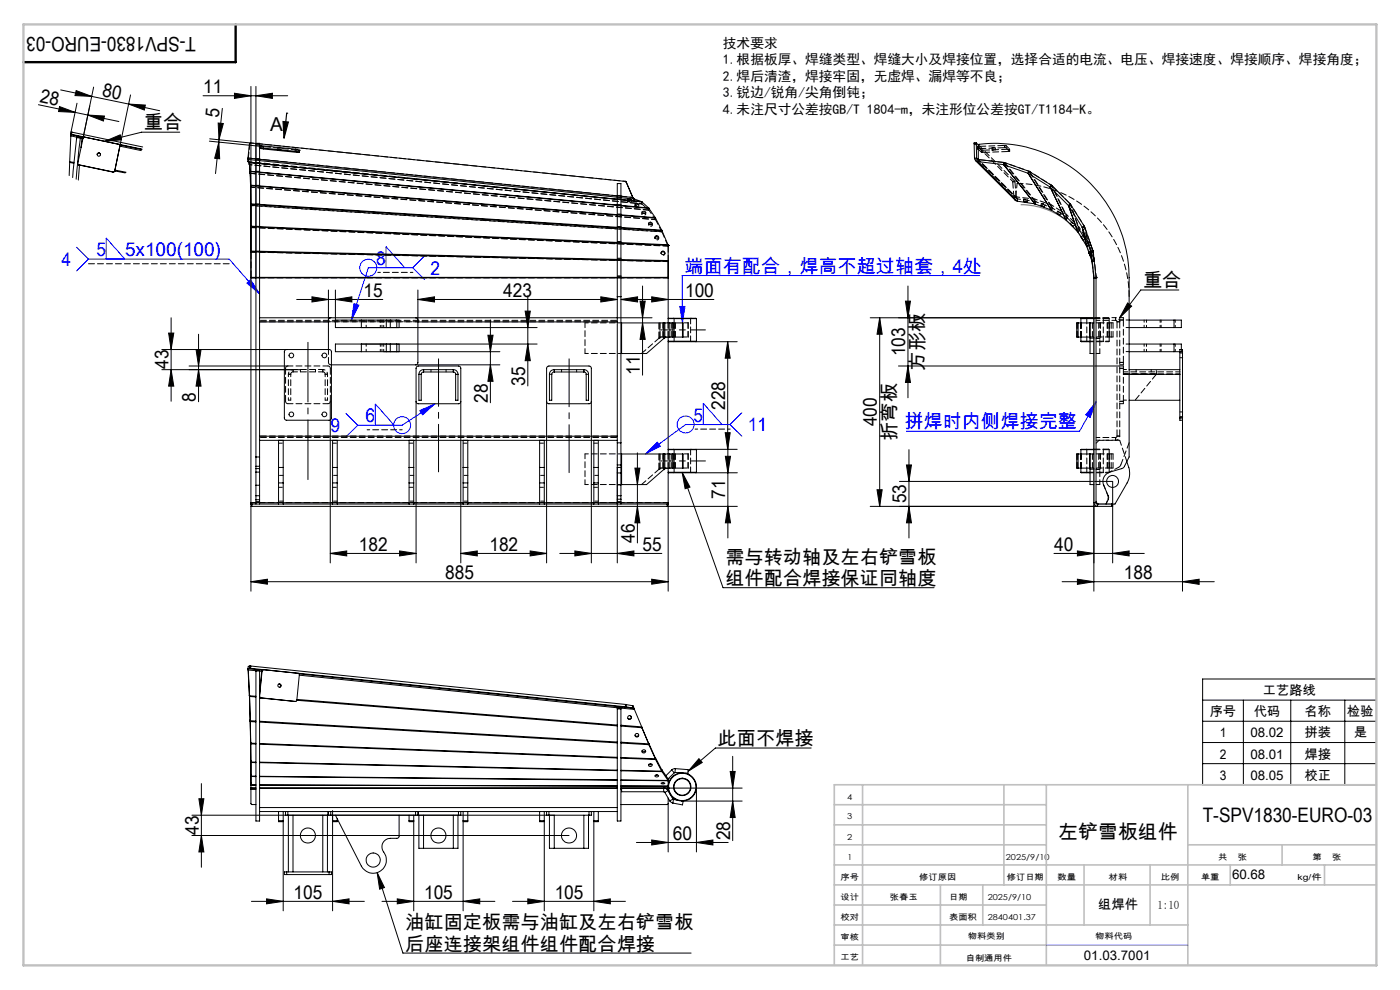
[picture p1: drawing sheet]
<svg xmlns="http://www.w3.org/2000/svg" width="297mm" height="210mm" viewBox="0 0 297 210" stroke-linecap="round" stroke-linejoin="round" font-family="sans-serif">
<g fill="none" stroke="#00f" stroke-width=".21">
<path d="M16.3 52.4l2.5 2.6M18.8 55h29.8l6.5 7.3M18.8 55l-2.5 2.5M22.5 55v-4.5l4 4.5M81.9 56.8v-4.5l4 4.5M87.6 56.8h-9.5l-3.6 11.1M87.6 56.8l2.5 2.5M90.1 54.3l-2.5 2.5M207.8 58.4h-63.1l.1 10.1M52.4 60l.8-.7 1.9 3zM75.1 64.4l1 .3-1.6 3.2zM144.2 65h1.1l-.5 3.5z"/>
<path d="M73.4 87.7l2.5 2.5M75.9 90.2l-2.5 2.5M79.6 90.2v-4.5l4 4.5M89.1 87.1l3.2-1.5-2.7 2.4zM92.3 85.6l-7 4.6h-9.4M139.5 93.8l.6 .8-3.2 1.7zM149.2 90.1v-4.6l4 4.6M154.9 90.1h-9.4l-8.6 6.2M154.9 90.1l2.5 2.4M157.4 87.6l-2.5 2.5M232.5 85.2l-1.2 3.3-1-.5zM232.5 85.2l-3.5 6.3h-36.7"/>
<circle cx="78.1" cy="56.8" r="1.81"/>
<circle cx="85.3" cy="90.2" r="1.8"/>
<circle cx="145.5" cy="90.1" r="1.8"/>
</g>
<path d="M60 25.8l1.2 .1-.9 3.4zM60.8 24h.1M60.8 24l-.5 5.3" fill="none" stroke="#000" stroke-width=".25"/>
<g fill="none" stroke="#000" stroke-width=".21">
<path d="M12.9 19.1l14.4 3M16.2 19.2l3.3 1.3-3.6-.2zM19.9 18.5l-2.3 10.8 1.5-6.8M49.7 19.8l3.5 .5-3.5 .6zM53.2 18.3v40.6M54.3 18.3v40.6M8.1 22.2l7.8 1.6M12.6 22.6l3.3 1.2-3.5-.1zM15.9 23.8l2.7 .6M16.3 21.9l-1.2 6.1M18.6 24.4l3.6 .2-.3 1.1zM18.6 24.4l6.6 1.4"/>
<path d="M22.2 30l3.3-1.4 .3 1.1zM27.3 22.1l3.5 .2-.2 1zM27.3 22.1l6.6 1.4M27.7 20.1l-2.3 10.9M38.1 28h-8l-7.9 2M43.1 20.3h17.9M44.4 29.9l11.5 1.2M44.5 29.4l8.7 .9M46.3 26.1l1.1 .1-.9 3.4zM46.4 30.2l-.7 6.6M46.4 30.2l.2 3.5-1.1-.1zM46.5 29.6l-.1 .6"/>
<path d="M47.2 23l-.7 6.6M54.3 20.3l3.5-.5v1.1zM34.3 78.4h29.4M34.3 74.1h26.5M35.8 70.7h1.1l-.6 3.4zM36.3 67.4v17.7M36.3 78.4l.6 3.5h-1.1zM40.1 77.6h21M41.6 74.1h1.1l-.6 3.5zM42.1 78.4l.6 3.5h-1.1zM42.1 70.9v14.3M62.9 63.5h18.3"/>
<path d="M66.2 63l3.5 .5-3.5 .6zM69.7 61.5v6.4M71.2 63.5l3.4-.5v1.1zM71.2 61.5v6.4M76.7 73h37.2M76.7 69.5h37.2M81.4 74.6h24.6M88.2 77.4h17.8M88.7 63.5l3.5-.5v1.1zM88.7 63.5h42.3M88.7 61.5v6.4M103.5 71.1h1.1l-.6 3.5z"/>
<path d="M104 77.4l.6 3.5h-1.1zM104 67.9v17.5M111.4 66h1.1l-.5 3.5zM112 73l.5 3.5h-1.1zM112 62.8v19.1M127.5 63l3.5 .5-3.5 .6zM131 67.4h7.3M131.7 63.5l3.6-.5v1.1zM131.7 63.5h19.7M135.8 63.9h1.1l-.6 3.5zM136.3 68.5l.6 3.5h-1.1zM136.3 60.7v18.9"/>
<path d="M138.3 63l3.4 .5-3.4 .6zM147.6 72.5h8.8M154.4 72.5l.5 3.5h-1.1zM154.4 72.5v41.6M184.6 67.4h47.9M186.6 67.4l.5 3.5h-1zM186.6 67.4v40M190.6 77.6h46.9M192.1 63.9h1l-.5 3.5zM192.6 60.7v23.7M192.6 77.6l.5 3.5h-1zM239.2 64.3l.9 .6-2.6 2.5z"/>
<path d="M250.1 61.5h-8.1l-4.5 5.9M70.1 85.2v34.2M88.3 85.2v34.2M97.8 85.2v34.2M116 85.2v34.2M125.4 85.2v34.2M131 99.2v20.2M134.7 99.3h1l-.5 3.5zM135.2 96.1v19.1M147.6 95.3h8.8M153.8 91.8h1.1l-.5 3.5zM153.9 96.8h1.1l-.6 3.5z"/>
<path d="M192.3 98.6h1.1l-.6 3.5zM192.8 95.4v18.7M250.9 89.1v36.3M53.2 107.4v18M70.1 117.4l3.5-.5v1zM70.1 117.4h18.2M84.8 116.9l3.5 .5-3.5 .5zM97.8 117.4l3.4-.5v1zM97.8 117.4h18.2M112.5 116.9l3.5 .5-3.5 .5zM118.7 117.4h21.7M122 116.9l3.4 .5-3.4 .5z"/>
<path d="M131 117.4l3.5-.5v1zM135.2 107.4l.5 3.5h-1zM141.5 107.4h14.9M141.7 107.4v18M144.7 100.2l1.7 3.1-1.1 .4zM144.7 100.2l8.7 24.5h44.8M147.6 100.3h8.8M154.4 107.4l.6 3.5h-1.1zM184.6 107.4h48.2M186.1 103.9h1l-.5 3.5zM190.8 102.1h45.2v17.3M192.8 107.4l.6 3.5h-1.1z"/>
<path d="M223.6 117.4h19.1M228.6 116.9l3.5 .5-3.5 .5zM232.1 106.9v18.5M236 117.4l3.5-.5v1zM53.2 123.4l3.5-.5v1zM53.2 123.4h88.5M138.3 122.9l3.4 .5-3.4 .5zM225.3 123.4h32.3M228.6 122.9l3.5 .5-3.5 .6zM250.9 123.4l3.5-.5v1.1zM172.1 158.7h-20.3l-5.8 4.9M255.1 144h36.9v22.5h-36.9z"/>
<path d="M255.1 148.5h36.9M255.1 153h36.9M255.1 157.5h36.9M263.8 148.5v18M273.8 148.5v18M285.3 148.5v18M40.7 172.9h76.9M40.7 177.2h80M42.2 169.4h1.1l-.6 3.5zM42.7 166.2v17.8M42.7 177.2l.6 3.5h-1.1zM60.1 174.1v19.1"/>
<path d="M70.6 171.9v21.3M87.8 174.1v19.1M98.2 174.1v19.1M115.5 174.1v19.1M126 174.1v19.1M135 178.7h19.5M138.3 178.2l3.4 .5-3.4 .5zM141.7 170.5v10.2M141.7 167.2h15.7M144.7 169.9h12.7M147.7 178.7l3.5-.5v1zM147.7 166.9v13.8"/>
<path d="M148.3 160.9l.7 .8-3 1.9zM154.9 163.6h1.1l-.6 3.6zM155.4 169.9l.6 3.5h-1.1zM155.4 160.4v17.9M255.1 162h36.9M53.3 191.2h24M56.6 190.7l3.5 .5-3.5 .5zM70.6 191.2l3.4-.5v1zM80 185.1l5.5 17.1h61.1M80 185.1l1.6 3.2-1.1 .3zM81 191.2h24M84.3 190.7l3.5 .5-3.5 .5z"/>
<path d="M98.2 191.2l3.6-.5v1zM108.7 191.2h24M112 190.7l3.5 .5-3.5 .5zM126 191.2l3.5-.5v1z"/>
</g>
<path d="M216.5 43.4a15.5 15.5 0 0 1 15.6 15.5v48" fill="none" stroke="#808080" stroke-width=".25"/>
<path d="M93 100.1v-24" fill="none" stroke="#000" stroke-width=".21" stroke-dasharray="15.2 1.3 1.3 1.3" stroke-dashoffset="5.2"/>
<path d="M120.7 100.3v-24.2" fill="none" stroke="#000" stroke-width=".21" stroke-dasharray="15.2 1.3 1.3 1.3" stroke-dashoffset="5.1"/>
<path d="M65.3 72.6v29.1" fill="none" stroke="#000" stroke-width=".21" stroke-dasharray="15.2 1.3 1.3 1.3" stroke-dashoffset="2.6"/>
<path d="M139.9 70h9.8M139.9 97.8h9.8" fill="none" stroke="#000" stroke-width=".21" stroke-dasharray="15.2 1.3 1.3 1.3" stroke-dashoffset="12.2"/>
<path d="M50 5.2v8h-45" fill="none" stroke="#000" stroke-width=".5"/>
<g fill="none" stroke="#c0c0c0" stroke-width=".35">
<path d="M177 179.2h45M177 175h45M177 170.7h45M183 166.5v38.2M213 166.5v21.2M222 166.5v38.3M252 179.2h40M252 166.5v38.3M272 179.2v4.3M292 166.5h-115v38.3M177 183.5h115M177 196.2h75"/>
<path d="M177 192h45M177 187.7h115M199.5 187.7v17.1M208.5 187.7v8.5M230 183.5v12.7M244 183.5v12.7M261 183.5v4.2M281 183.5v4.2M177 200.5h45"/>
</g>
<path d="M5 5.2h287v199.6h-287z" fill="none" stroke="#c0c0c0" stroke-width=".5"/>
<path d="M222 200.5h30" fill="none" stroke="#8000ff" stroke-width=".21"/>
<path d="M235.6 106.9h-3.5" fill="none" stroke="#808080" stroke-width=".21" stroke-dasharray="15.2 1.3 1.3 1.3"/>
<path d="M48.6 55.9h-29.8" fill="none" stroke="#000" stroke-width=".21" stroke-dasharray="1.3 .6"/>
<path d="M87.6 57.8h-7.5M85.3 91.2h-7.4M154.9 91h-7.4" fill="none" stroke="#000" stroke-width=".21" stroke-dasharray="1.3 .6" stroke-dashoffset=".7"/>
<path d="M60 25.8l1.2 .1-.9 3.4zM144.7 100.2l1.7 3.1-1.1 .4z" fill="#000"/>
<path d="M144.2 65h1.1l-.5 3.5z" fill="#00f"/>
<g fill="#000">
<path d="M239.2 64.3l.9 .6-2.6 2.5z"/>
<path d="M18.6 24.4l3.6 .2-.3 1.1zM12.6 22.6l3.3 1.2-3.5-.1z"/>
<path d="M16.2 19.2l3.3 1.3-3.6-.2zM27.3 22.1l3.5 .2-.2 1z"/>
<path d="M46.4 30.2l.2 3.5-1.1-.1zM46.3 26.1l1.1 .1-.9 3.4z"/>
<path d="M36.3 78.4l.6 3.5h-1.1zM35.8 70.7h1.1l-.6 3.4z"/>
<path d="M42.1 78.4l.6 3.5h-1.1zM41.6 74.1h1.1l-.6 3.5z"/>
<path d="M71.2 63.5l3.4-.5v1.1zM66.2 63l3.5 .5-3.5 .6zM250.9 123.4l3.5-.5v1.1zM228.6 122.9l3.5 .5-3.5 .6z"/>
<path d="M104 77.4l.6 3.5h-1.1zM103.5 71.1h1.1l-.6 3.5zM153.8 91.8h1.1l-.5 3.5zM154.4 72.5l.5 3.5h-1.1zM135.2 107.4l.5 3.5h-1zM134.7 99.3h1l-.5 3.5z"/>
<path d="M112 73l.5 3.5h-1.1zM111.4 66h1.1l-.5 3.5z"/>
<path d="M135.8 63.9h1.1l-.6 3.5zM136.3 68.5l.6 3.5h-1.1zM154.9 163.6h1.1l-.6 3.6zM155.4 169.9l.6 3.5h-1.1z"/>
<path d="M138.3 63l3.4 .5-3.4 .6zM131.7 63.5l3.6-.5v1.1zM54.3 20.3l3.5-.5v1.1zM49.7 19.8l3.5 .5-3.5 .6zM131 117.4l3.5-.5v1zM122 116.9l3.4 .5-3.4 .5zM127.5 63l3.5 .5-3.5 .6zM88.7 63.5l3.5-.5v1.1z"/>
<path d="M192.1 63.9h1l-.5 3.5zM192.6 77.6l.5 3.5h-1z"/>
<path d="M70.1 117.4l3.5-.5v1zM84.8 116.9l3.5 .5-3.5 .5z"/>
<path d="M97.8 117.4l3.4-.5v1zM112.5 116.9l3.5 .5-3.5 .5z"/>
<path d="M154.4 107.4l.6 3.5h-1.1zM153.9 96.8h1.1l-.6 3.5z"/>
<path d="M186.1 103.9h1l-.5 3.5zM186.6 67.4l.5 3.5h-1z"/>
<path d="M192.8 107.4l.6 3.5h-1.1zM192.3 98.6h1.1l-.6 3.5z"/>
<path d="M228.6 116.9l3.5 .5-3.5 .5zM236 117.4l3.5-.5v1z"/>
<path d="M53.2 123.4l3.5-.5v1zM138.3 122.9l3.4 .5-3.4 .5zM84.3 190.7l3.5 .5-3.5 .5zM98.2 191.2l3.6-.5v1z"/>
<path d="M42.2 169.4h1.1l-.6 3.5zM42.7 177.2l.6 3.5h-1.1z"/>
<path d="M138.3 178.2l3.4 .5-3.4 .5zM147.7 178.7l3.5-.5v1z"/>
<path d="M56.6 190.7l3.5 .5-3.5 .5zM70.6 191.2l3.4-.5v1z"/>
<path d="M80 185.1l1.6 3.2-1.1 .3zM148.3 160.9l.7 .8-3 1.9zM22.2 30l3.3-1.4 .3 1.1z"/>
<path d="M112 190.7l3.5 .5-3.5 .5zM126 191.2l3.5-.5v1z"/>
</g>
<g fill="#00f">
<path d="M232.5 85.2l-1.2 3.3-1-.5z"/>
<path d="M52.4 60l.8-.7 1.9 3zM139.5 93.8l.6 .8-3.2 1.7zM89.1 87.1l3.2-1.5-2.7 2.4zM75.1 64.4l1 .3-1.6 3.2z"/>
</g>
<g fill="none" stroke="#000" stroke-width=".21">
<path d="M14.8 34.5l-.1 2.7M14.8 34.3v.2M14.8 34.3l.9 .2M14.8 34.5l.9 .1M15 28.5h.2M15 28.5v.3M15 28.5h.1M15 28.5l2.7 .6M15 28.8l-.2 5.5M15 28.8l1.3 .3M15.2 28.5l14.9 3.1M15.3 28h-.2l-.1 .5"/>
<path d="M15.3 28l-.1 .5M15.3 28l15 3.2M16.3 29.2l-.9 8.5M16.3 29.2l.7 .1M16.5 34.7l.2 .3M16.5 34.8l.2 .2M16.7 35l7.3 1.5M16.7 35h.1M16.9 35l-.3 3.2M17 29.3l-.8 8.7M17.1 29.1l-.1 .2M17.1 29.1h.3l-.2 2.2"/>
<path d="M17.1 29.1l-.8-.1v.2M17.4 29.3l.2 .1M20.6 32.8a.35 .35 0 0 1 .4-.4 .35 .35 0 0 1 .3 .4M24 36.5h.1M24.3 36.3l-.3 .2M24.3 36.3h.1M24.3 36.3l2.3 .4M24.4 36.1l2.3 .4M25.4 30.7l4.7 1M25.4 31l-.1-.4-7.5-1.5-.2 .2-1.1 5.3M25.4 31h.1M25.4 30.9v.1"/>
<path d="M25.4 31l-1.1 5.3M25.4 31l4.6 1M52.6 33.5l.1 .3M52.6 33.5l1.7 .2M52.6 33.6v.7M52.6 34.3l.3 .6M52.7 33.8l.3 .7M52.7 33.8l-.1 .5M52.7 33.8l1.6 .2M52.9 34.9v.1M52.9 35l.2 1.8M53 34.5l.1 1.8"/>
<path d="M53 34.5h.1M53 34.5l-.1 .5M53 34.5l-.1 .4M53 34.5l1.3 .1M53.1 36.8l.1 2.9M53.1 36.8h.1M53.1 36.4l.1 2.9M53.1 36.3v.1M53.1 36.4v.4M53.1 36.3v.5M53.1 36.4l1.2 .1M53.1 36.3l1.2 .1"/>
<path d="M53.2 39.7v3.9M53.2 39.7h.1M53.2 39.4v3.8M53.2 39.4v.3M53.2 39.3v.1M53.2 39.3v.4M53.2 39.4l1.1 .1M53.2 39.3l1.1 .1M54.3 30.4h-1.3l-.4 3.1M55.1 30.9h.2M55.1 30.5l77.7 8.1M55.1 39.5l75.9 6.1"/>
<path d="M55.1 39.4l75.9 6.1M55.1 36.6l75.9 7M55.1 36.5l75.9 7M55.1 34.7l75.9 7.6M55.1 34.1l75.9 7.7M55.1 33.8l75.9 7.7M55.3 31.4h-.2l.5 .2 7.9 .7M55.3 31.4l7.3 .7M55.3 30.9v.5M55.3 30.9l7.4 .7M58.9 31.8l.7 .1zM62.6 32.1l.3 .1"/>
<path d="M62.7 31.6l.3 .1M62.7 31.6l-.1 .5M62.9 32.2l.6 .1M63 31.7l-.1 .5M63 31.7l.5 .2M63.5 31.9h.1M63.5 31.9v.4M132.7 38.5l.2 .1M132.8 38.6h.1M132.8 38.6l1.4 3.3M132.9 38.6l1.4 3.3M206.7 30.5v3"/>
<path d="M206.7 30.5h.4M206.7 33.5a.79 .79 0 0 0 .7 .8M206.7 33.5h.5M206.9 34.1l8.4 8.3 .5 .3M207.1 30.3v.2M207.1 30.3h-.4v.2M207.1 30.5l.1 3M207.1 30.3l.4 .4M207.2 33.5l.3 .3M207.4 34.3l8.4 8.4M207.4 34.3l5.5 .6M207.5 33.8l-.1 .5"/>
<path d="M207.5 33.8l5.4 .7M207.5 31.6v.1M207.5 31.1l-.1 .5M207.6 33.8l-.1-3.1a28.4 28.4 0 0 1 32 28.2v38l-1.3 2.4-2.8 .8a2.07 2.07 0 0 0-1.3 2.8l1.1 2.6-.6 1.4M212.9 34.9l6.6 8.3M212.9 34.9l.1 .1M212.9 34.5v.4M212.9 34.5h.2M213 35l6.6 8.3M213 35l5.1 1.8M213.1 34.5l-.1 .5M213.1 34.5l5.2 1.8"/>
<path d="M218.1 36.8l4.9 7.7M218.1 36.8h.1M218.2 36.8l4.9 7.8M218.2 36.8l4.6 2.9M218.3 36.3l-.2 .5M218.3 36.3l.1 .1M218.3 36.4h.1M218.4 36.4l-.2 .4M218.4 36.4l4.6 2.9M222.8 39.7l3.3 6.9M222.8 39.7h.1M222.8 39.7l3.9 3.9"/>
<path d="M223 39.3l.1 .1M223 39.3l-.2 .4M223 39.3l.2 .1M223.2 39.4l3.8 3.8M223.2 39.4l-.4 .3M53.2 43.6h.1M53.2 58.9h77.8M53.2 43.2v63.4M53.2 43.2v.4M53.2 58.8h1.1M53.2 53.4l1.1 .1M53.2 53.3h1.1"/>
<path d="M53.2 48.1l1.1 .1M53.2 48h1.1M53.2 43.4l1.1 .1M53.2 43.2l1.1 .1M55.1 58.8h75.9M55.1 53.5l75.9 1.7M55.1 53.3l75.9 1.7M55.1 48.2l75.9 3.4M55.1 48.1l75.9 3.3M55.1 43.5l75.9 4.9M55.1 43.3l75.9 4.9M131.7 58.9h10"/>
<path d="M131.7 58.8h10M131.7 55.2l10 .2M131.7 55.1l10 .2M131.7 51.6l10 .5M131.7 51.5l10 .4M131.7 48.4l8.7 .6M131.7 48.3l8.7 .5M131.7 45.7l7.4 .6M131.7 45.6l7.3 .6M131.7 43.7l6 .5M131.7 43.6l5.9 .5M131.7 42.3l4.5 .5"/>
<path d="M131.7 41.9l2.9 .3M131.7 41.6l2.5 .3M133.2 42.3l.7 .1zM134.2 41.9l.4 .3M134.2 41.9h.1M134.3 41.9v.1M134.6 42.2l1.6 .6M134.7 43.2h.3a.29 .29 0 0 1 .3-.1 .29 .29 0 0 1 .2 .3h-.6zM136.2 42.8l1.4 1.3M136.2 44.9l.2-.1a.34 .34 0 0 1 .3 0 .34 .34 0 0 1 .2 .3l-.1 .1a.41 .41 0 0 1-.6-.3zM136.4 45.2l.3 .1M137.6 47.3a.35 .35 0 0 1 .5-.2 .35 .35 0 0 1 0 .6 .39 .39 0 0 1-.5-.4z"/>
<path d="M137.6 44.1l.1 .1M137.7 47.6l.3-.1 .3 .1M137.7 44.2l1.3 2M139 50.4a.45 .45 0 0 1 .7 .1M139 46.2l.1 .1M139.1 46.3l1.3 2.5M140.3 53.7a.41 .41 0 0 1 .4-.3 .41 .41 0 0 1 .3 .3M140.4 48.8v.2M140.4 49l1.3 2.9M141.7 51.9v.2M141.7 52.1h.1M141.7 52.1v16.4"/>
<path d="M215.8 42.7l3.7 .5M217.1 42.7l.8 .1zM219.5 43.2l.1 .1M219.6 43.3l3.4 1.2M220.8 43.6l.7 .3zM223 44.5l.1 .1M223.1 44.6l3 2M224.2 45.2l.6 .4zM226.1 46.6l2.5 2.5M226.7 43.6l2 5.6M226.7 43.6l2.9 4.6M227 43.2l.1 .2"/>
<path d="M227 43.2l-.3 .4 1.9 5.5M227 47.5l.6 .5zM227.1 43.4l-.4 .2M227.1 43.4l2.9 4.6M228.6 49.1l.1 .1M228.7 49.2l1.8 3M229.3 50.3l.5 .6zM229.6 48.2l.9 4M229.6 48.2v.1M229.6 48.3l1.8 5.1M230 48l-.4 .2M230 48l.1 .1"/>
<path d="M230.1 48.1l-.5 .2M230.1 48.1l1.8 5.2M230.5 52.2h.1M230.5 52.2l1.2 3.2-.3-2M231 53.4l.2 .8zM231.2 51.3l.7 2.2M231.4 53.4v.1M231.4 53.5l.3 2M231.4 53.5l.7 5.4M231.9 53.3l-.5 .1M231.9 53.3v.1M231.9 53.4l-.5 .1"/>
<path d="M231.9 53.4l.6 5.4M232.1 58.9h.4M232.1 58.9v47.7M232.5 58.8h.1M232.5 58.8l-.4 .1M232.5 58.8v47.8M55.1 67.4h75.9M55.1 68.3h14.6M60.4 74.4l.3-.3h9.2l.3 .3 .1 14.4-.2 .3h-9.4l-.3-.2zM70.2 67.4l-.3 .1-.2 .3v6.3M76.7 74.6h5.3M76.7 73h5.3"/>
<path d="M76.7 67.9h5.3M76.7 69.5h5.3M76.7 67.9v1.6M76.7 73v1.6M76.7 67.9h-5.5v1.6h5.5M76.7 73h-5.5v1.6h5.5M82 74.6h.8M82 73h.8M82 67.9h.8M82 69.5h.8M82 67.9v1.6M82 73v1.6"/>
<path d="M82.8 74.6h1.4M82.8 73h1.4M82.8 67.9v1.6M82.8 73v1.6M82.8 67.9h1.4M82.8 69.5h1.4M84.2 73h.5v1.6h-.5M84.2 67.9h.5v1.6h-.5M84.2 67.9v1.6M84.2 73v1.6M88.2 67.4l.2 .1 .3 .3v9.2l-.3 .3-18.1 .1M88.4 77.8l.4-.2h8.5l.3 .2 .2 .3-.1 7.3-.3 .2h-8.9l-.2-.3v-7.2z"/>
<path d="M88.7 68.3h42.3M88.9 79.4h.5M88.9 79.4v5.5h.5v-5.5M89.9 78.4a.96 .96 0 0 0-1 1M89.9 78.9l-.4 .1-.1 .4M89.9 78.4h6.3M89.9 78.9h6.3M89.9 78.4v.5M96.2 78.4a.96 .96 0 0 1 1 1M96.2 78.9l.2 .1 .3 .4M96.2 78.4v.5M96.7 79.4h.5"/>
<path d="M96.7 79.4v5.5h.5v-5.5M116.1 77.8l.4-.2h8.5l.3 .2 .1 .3v7.3l-.3 .2h-8.9l-.2-.3v-7.2zM116.6 79.4h.5M116.6 79.4v5.5h.5v-5.5M117.6 78.4a.97 .97 0 0 0-1 1M117.6 78.9l-.3 .1-.2 .4M117.6 78.4v.5M117.6 78.4h6.3M117.6 78.9h6.3M123.9 78.4a.96 .96 0 0 1 .9 1M123.9 78.9l.3 .1 .2 .4M123.9 78.4v.5"/>
<path d="M124.4 79.4h.4M124.4 79.4v5.5h.4v-5.5M131 62.9v-24h.7v24M131 62.9v35.7M131 62.9h.7M131.7 62.9v35.7M140.8 68.5h.2M140.8 68.5v3.3M140.8 68.5h-8.9v6.5h5.3l3.6-3.2M140.8 71.8h.1M141 71.5l-.2 .3M141 68.5v3"/>
<path d="M141 68.5h1.1M141 71.5h1.1M141.3 71.5l-.5 .3M141.7 67.6h6zM141.7 72.4h6zM141.7 71.5v24.8M142.1 71.5h.6M142.1 68.5h.6M142.1 68.5v3M142.7 68.5h2.2v3h-2.2M142.7 68.5v3M144.8 68.5v3"/>
<path d="M147.7 67.6v4.8M228.7 68.5h-.3v3h.3M228.7 68.5h2.5M228.7 71.5h2.5M228.7 68.5v3M229.3 67.6h2.8M229.3 72.4h1.9M229.3 72.4l1.9 .1M229.3 67.6v.9M229.3 71.5v.9M231.2 71.5h.1M231.2 68.5h.1"/>
<path d="M231.2 68.5v3M231.2 68.5h.9M231.2 68.5v6.5h.9M232.1 67.5l-2.8 .1M239.5 78.4h10.8M239.5 79.4h10.8M239.5 74.6h9.6M239.5 73h9.6M239.5 67.9h9.6M239.5 69.5h9.6M249.1 73h1.5v1.1M249.1 74.6h1.2"/>
<path d="M249.1 67.9h1.5v1.6h-1.5M249.1 67.9v1.6M249.1 73v1.6M250.3 74.6v-.5h.6v.5M250.3 74.6h.6M250.3 74.6v14M250.9 74.6v14M54.3 98.9v-68.5h.8v68.5M54.3 98.9v.5M54.3 96.9h.8M54.3 99.4v.7M54.3 98.9h.8"/>
<path d="M54.3 99.4h.8M55.1 98.9v.5M55.1 93.4h75.9M55.1 99.4v.7M55.1 92.5h75.9M59.1 99.2v3.2M59.1 99.2h1M59.1 93.4v5.8M60.1 99.2v3.2M60.1 93.4v5.8M70.6 99.2v3.2M70.6 99.2h.9"/>
<path d="M70.6 93.4v5.8M71.5 99.2v3.2M71.5 93.4v5.8M86.8 99.2v3.2M86.8 99.2h1M86.8 93.4v5.8M87.8 99.2v3.2M87.8 93.4v5.8M98.2 99.2v3.2M98.2 99.2h1M98.2 93.4v5.8M99.2 99.2v3.2"/>
<path d="M99.2 93.4v5.8M114.5 99.2v3.2M114.5 99.2h1M114.5 93.4v5.8M115.5 99.2v3.2M115.5 93.4v5.8M126 99.2v3.2M126 99.2h.9M126 93.4v5.8M126.9 99.2v3.2M126.9 93.4v5.8M131 98.6v.6"/>
<path d="M131 99.2h.7M131 93.9h.7M131 99.2v1.1M131 98.6h.7M131.7 98.6v.6M131.7 99.2v1.1M140.8 96.3h.2M140.8 96.3h-8.9v6.5h5.3l3.6-3.2M140.8 96.3v3.3M140.8 99.6h.1M141 99.3l-.2 .3M141 96.3h1.1"/>
<path d="M141 99.3h1.1M141 96.3v3M141.3 99.3l-.5 .3M141.7 95.4h6zM141.7 99.3v7.3M142.1 99.3h.6M142.1 96.3h.6M142.1 96.3v3M142.7 96.3h2.2v3h-2.2M142.7 96.3v3M144.8 96.3v3M147.7 95.4v4.8"/>
<path d="M228.7 96.3h-.3v3h.3M228.7 96.3h2.5M228.7 99.3h2.5M228.7 96.3v3M229.3 95.4h2.8M229.3 95.4v.9M229.3 99.3v.9M231.2 99.3h.1M231.2 96.3h.1M231.2 96.3v3M231.2 96.3h.9M231.2 96.3v6.5h.9"/>
<path d="M232.1 95.3l-2.8 .1M239 97.9l.5 1.3a4.2 4.2 0 0 1-.4 3.2l-2.6 4.5h-.5M239.5 84.9h10.8M250.3 88.6v.5h.6v-.5M250.3 88.6h.6M53.2 106.9v.5h.2M53.2 106.9h.2M53.2 106.6v.3M53.2 106.6h1.1M53.4 106.9h88.1M53.4 106.9v.5M53.4 107.4h88.1"/>
<path d="M54.3 100.1v2.8M54.3 105.2v.8M54.3 102.9v2.3M54.3 106v.9M54.3 100.1h.8M54.3 102.9h.8M54.3 106h.8M54.3 105.2h.8M55.1 100.1v2.8M55.1 105.2v.8M55.1 102.9v2.3M55.1 106v.9"/>
<path d="M55.1 106.6h4M59.1 102.4h1M59.1 102.4v4.5M60.1 102.4v4.5M60.1 106.6h10.5M70.6 102.4h.9M70.6 102.4v4.5M71.5 102.4v4.5M71.5 106.6h15.3M86.8 102.4h1M86.8 102.4v4.5M87.8 102.4v4.5"/>
<path d="M87.8 106.6h10.4M98.2 102.4h1M98.2 102.4v4.5M99.2 102.4v4.5M99.2 106.6h15.3M114.5 102.4h1M114.5 102.4v4.5M115.5 102.4v4.5M115.5 106.6h10.5M126 102.4h.9M126 102.4v4.5M126.9 102.4v4.5"/>
<path d="M126.9 106.6h4.1M131 105.2v.7M131 100.3v2.6M131 105.2h.7M131 102.9v2.3M131 105.9v1M131 100.3h.7M131 105.9h.7M131 102.9h.7M131.7 105.2v.7M131.7 100.3v2.6M131.7 102.9v2.3"/>
<path d="M131.7 105.9v1M131.7 106.6h10M141.5 106.9h.2M141.5 106.9v.5M141.7 100.2h6zM141.7 106.9v.5h-.2M141.7 106.6v.3M229.3 100.2h1.9M229.3 100.2l1.9 .1M232.1 106.6a.78 .78 0 0 0 .7 .8M232.1 106.6h.4M232.5 106.4l.2 .4 .3 .1"/>
<path d="M232.5 106.6l.3 .3M232.8 106.9h3M232.8 107.4h3M232.8 106.9v.5M235.8 106.9h.2M235.8 106.9v.5M236 106.9v.5h-.2M52.6 141.8l.1 .3M52.6 141.8l3.1 .3M52.6 141.9v.2M52.6 142.1h.1M52.6 142.1l.4 5.5"/>
<path d="M52.7 142.1l.3 5.5M52.7 142.1l1.6 .2M52.9 141.7l.3 .1M52.9 141.7l-.3 .1M52.9 147.6l.2 5.3M53 147.6v.1l1.3 .1M53 147.6l1.3 .1M53 141.3h.2M53 141.3l-.1 .4M53 141.3h-.3l-.1 .5M53.1 152.8v.1M53.1 152.8v.3"/>
<path d="M53.1 152.8l.1 4.6M53.1 152.9v.2M53.1 153.1l.1 4.5M53.1 152.9l1.2 .1M53.1 153.1h1.2M53.2 157.4v.4M53.2 141.8l79.4 8.1M53.2 157.4v.2M53.2 157.5v4.1M53.2 157.6v.2M53.2 141.3v.5M53.2 141.3l79.5 8.1"/>
<path d="M53.2 157.8v3.8M53.2 157.6l1.1 .1M53.2 157.8h1.1M54.3 142.3v31.9h.8v-31.9M54.3 142.3v-.1h.8v.1M54.3 142.3h.8M55.1 147.8l.2 .2M55.1 147.9l.2 .2M55.1 147.9h.1M55.1 142.3l.4 .1M55.1 153l75.9 4.4M55.1 153.2l75.9 4.4"/>
<path d="M55.1 157.7l75.9 2.9M55.1 157.9l75.9 2.9M55.3 148.1l7.3 .7M55.3 148l7.4 .8M55.3 148v.1M55.5 142.3h.1M55.5 142.3l-.4 4.9M55.6 142.3l.3-.2 7.5 .8 .1 .2-.5 5.5-.3 .2M55.6 142.3l-.5 5.4M55.8 142.1l-.3 .2M55.8 142.1h.1M59.2 145.1a.35 .35 0 0 1 .4 .2 .35 .35 0 0 1-.3 .5"/>
<path d="M62.6 148.8h.1M62.7 148.8h.1M63 148.5l68 5.5M63 148.4l68 5.4M63.5 142.9l70.7 7.3M63.5 143.2l67.5 6.9M131 150.4v23.8h.7v-23.8M131 150.1h.1M131 150.1v.3M131 150.1h.7M131 150.4h.7M131.7 150.1h.1"/>
<path d="M131.7 150.1v.3M131.7 150.2l2.9 .3M131.7 153.8l4.4 .4M131.7 154l4.5 .4M131.7 157.4l5.9 .4M131.7 157.6l6 .4M132.6 149.9h.2M132.7 149.4l.2 .1M132.7 149.4l-.1 .5M132.8 149.9l1.4 .3M132.9 149.5l-.1 .4M132.9 149.5l1.4 .2"/>
<path d="M133.8 151.9a.42 .42 0 0 1 0 .5 .42 .42 0 0 1-.6 0M134.2 150.2l.4 .3M134.3 149.7l.2 .8M134.3 149.7l-.1 .5M134.6 150.5l1.5 3.7M135.5 155.8a.39 .39 0 0 1-.3 .4 .39 .39 0 0 1-.5-.2M136.1 154.2l.1 .2M136.2 154.4l-.1-.2 1.5 3.6M136.9 159.2a.42 .42 0 0 1-.7 .1M137.6 157.8l.1 .2M137.7 158l1.3 3M137.7 157.7l-.1 .1"/>
<path d="M137.7 157.7v.3M137.7 157.7l1.3 3M53.2 161.4v.1M53.2 167.2h.1M53.2 167.2v.3M53.2 167.5v3l.2 .2h.9M53.2 161.4v5.8M53.2 167.2h1.1M53.2 161.6l1.1 .1M53.2 161.7l1.1 .1M53.2 164.6h1.1M53.2 164.7h1.1"/>
<path d="M53.2 166.5h1.1M53.2 167.5h1.1M55.1 172.1h14.6M55.1 171.3h75.9M55.1 167.2h75.9M55.1 161.7l75.9 1.7M55.1 161.8l75.9 1.7M55.1 164.7l75.9 .7M55.1 164.7l75.9 .8M55.1 166.5l75.9 .2M59.1 174.1v.2h1v-.2M59.1 172.1v2"/>
<path d="M59.1 174.1h1M60.1 172.1v2M60.6 172.1v.8h.5M61.1 172.9h8.5M61.1 172.1v.8M61.2 172.9v12.1M62.2 172.9v12.1M68.5 172.9v12.1M69.5 172.9v12.1M69.6 172.9h.1M69.6 172.1v.8M69.7 172.9h.5"/>
<path d="M69.7 172.1h.5M69.7 172.1v.8M70.2 172.9h18M70.2 172.1v.8M70.2 172.1h18M70.6 174.1v.2h.9v-.2M70.6 172.9v1.2M70.6 174.1h.9M71.2 172.9l5.5 10.8a2.82 2.82 0 0 0 4.1 1 2.82 2.82 0 0 0 .4-4.2 1.81 1.81 0 0 1 1.6-2.7h1.5l.4-.4v-4.5M71.5 173.7v.4M86.8 174.1v.2h1v-.2M86.8 172.9v1.2"/>
<path d="M86.8 174.1h1M87.8 172.9v1.2M88.2 172.9h.5M88.2 172.1h.5M88.2 172.1v.8M88.7 172.1v.8M88.7 172.9h8.6M88.7 172.1h42.3M88.8 172.1v.8M88.9 172.9v7h1M89.9 172.9v7M89.9 179.9h6.3"/>
<path d="M96.2 172.9v7M97.2 172.9v7h-1M97.3 172.1v.8M97.8 172.1v.8h-.5M98.2 174.1v.2h1v-.2M98.2 172.1v2M98.2 174.1h1M99.2 172.1v2M114.5 174.1v.2h1v-.2M114.5 172.1v2M114.5 174.1h1M115.5 172.1v2"/>
<path d="M116 172.1v.8h.5M116.5 172.9h8.5M116.5 172.1v.8M116.6 172.9v7h1M117.6 172.9v7M117.6 179.9h6.3M123.9 172.9v7M124.8 172.9v7h-.9M125 172.1v.8M125.4 172.1v.8h-.4M126 174.1v.2h.9v-.2M126 172.1v2"/>
<path d="M126 174.1h.9M126.9 172.1v2M131.7 167.2h10M131.7 160.7l7.3 .3M131.7 160.8l7.4 .3M131.7 163.4l8.7 .2M131.7 163.5l8.7 .2M131.7 165.4l10 .2M131.7 165.5l10 .1M131.7 166.7l10 .1M131.7 166.7h10M131.7 167.5h.2"/>
<path d="M131.9 167.2v.7h8.9M137.7 162.1a.35 .35 0 0 1 .4-.1 .35 .35 0 0 1 .2 .5 .35 .35 0 0 1-.5 .1 .35 .35 0 0 1-.1-.5zM137.7 162.1h.6M139 164.5l.1-.1a.34 .34 0 0 1 .4 0 .34 .34 0 0 1 .2 .3h-.1a.34 .34 0 0 1-.4 .1 .34 .34 0 0 1-.2-.3zM139 160.7v.3M139 160.7l.1 .1M139 161l.1 .1M139.1 161.1l1.3 2.5M139.1 160.8v.3M139.1 160.8l1.3 2.5M139.2 164.4h.3M140.3 166.1l.6-.1 .1 .2-.5 .1z"/>
<path d="M140.4 163.6v.1M140.4 163.3v.3M140.4 163.3h.1M140.4 163.3v.4M140.4 163.3l1.3 1.8M140.4 163.7l1.3 1.9M140.8 167.9l.2 .2M141 168.1l1.1 1.8M141.5 167.5h.2M141.7 165.1v.5M141.7 165.1v.1M141.7 167.7l-.5-.5h-.4v.7"/>
<path d="M141.7 167.7l-.7 .4M141.7 167.7l1.1 1.8M141.7 165.6h.1M141.7 165.2h.1M141.7 167.2h.1M141.7 167.2v.3M141.7 169.3v1.2l-.1 .2h-9.9M141.7 165.2v2M141.7 167.5v.2M142.1 169.9l.6 .4M142.5 163.3l.6 .6M142.5 163.3l-1.2 1.2"/>
<path d="M142.8 169.5l.1 .1M142.8 169.5l-.7 .4M142.9 169.6l-.2 .7M142.9 169.6l.8 .1M143.1 163.9l-1.4 1.3M143.2 163.9h-.1M143.2 163.9h1.2M143.3 163l-.8 .3M143.3 163l2.7 .3-.1 .7h-.4M143.3 163l-.1 .9M144.6 169.9l.3 .1-.1 .7-2.1-.4M60.8 185h-.5v.5h.5"/>
<path d="M60.8 185.5h9M60.8 185v.5M60.8 185h9M69.8 185h.5v.5h-.5M69.8 185v.5"/>
<circle cx="20.9" cy="32.8" r=".35"/>
<circle cx="139.3" cy="50.4" r=".36"/>
<circle cx="140.6" cy="53.6" r=".38"/>
<circle cx="61.8" cy="75.4" r=".5"/>
<circle cx="68.8" cy="75.4" r=".51"/>
<circle cx="61.8" cy="87.9" r=".5"/>
<circle cx="68.8" cy="87.9" r=".51"/>
<circle cx="236" cy="102.1" r="1.27"/>
<circle cx="59.3" cy="145.4" r=".35"/>
<circle cx="133.6" cy="152.2" r=".4"/>
<circle cx="135.1" cy="156" r=".39"/>
<circle cx="136.6" cy="159.4" r=".37"/>
<circle cx="65.3" cy="177.2" r="1.6"/>
<circle cx="93" cy="177.2" r="1.6"/>
<circle cx="120.7" cy="177.2" r="1.6"/>
<circle cx="144.7" cy="166.9" r="1.86"/>
<circle cx="144.7" cy="166.9" r="3"/>
<circle cx="144.7" cy="166.9" r="2.89"/>
<circle cx="144.8" cy="166.9" r="1.76"/>
<circle cx="79.2" cy="182.4" r="1.51"/>
</g>
<g fill="none" stroke="#000" stroke-width=".21" stroke-dasharray="1.3 .6" stroke-dashoffset=".1">
<path d="M52.7 33.5l.3-3M53.1 36.7l84.5 7.8M213 34.4l6.6 8.4M137.7 44.6l-84.6-7.8M219.8 42.8l-6.7-8.3M136.1 75l3.7-3.3M140 68.5v3M140.6 68.5v3M141.7 68.5v3M141.8 68.5v3M142.5 71.5v-3M142.8 71.5v-3"/>
<path d="M142.9 71.5v-3M143 67.6v4.8M143.1 71.5v-3M143.2 71.5v-3M143.3 71.5v-3M146 71.5v-3M146.5 72.4v-4.8M228.4 71.5v-3M228.6 71.5v-3M229.2 68.5v3M229.2 71.5v-3M229.3 71.5v-3"/>
<path d="M229.3 68.5v3M229.4 71.5v-3M230.6 67.6v4.8M231.7 68.5v3M233.1 68.5v3M233.5 68.5v3M234.1 72.4v-4.8M234.9 71.5v-3M235 71.5v-3M235.3 71.5v-3M235.3 72.4v-4.8M235.4 71.5v-3"/>
<path d="M235.7 71.5v-3M236.1 71.5v-3M140 96.3v3M140.6 96.3v3M141.7 96.3v3M141.8 96.3v3M142.5 99.3v-3M142.8 99.3v-3M142.9 99.3v-3M143 95.4v4.8M143.1 99.3v-3M143.2 99.3v-3"/>
<path d="M143.3 99.3v-3M146 99.3v-3M228.4 99.3v-3M228.6 99.3v-3M229.2 96.3v3M229.2 99.3v-3M229.3 99.3v-3M229.3 96.3v3M229.4 99.3v-3M230.6 95.4v4.8M231.7 96.3v3M233.1 96.3v3"/>
<path d="M233.5 96.3v3M234.9 99.3v-3M235 99.3v-3M235.3 99.3v-3M235.4 99.3v-3M235.7 99.3v-3M236.1 99.3v-3M136.1 102.8l3.7-3.3M146.5 100.2v-4.8M234.1 100.2v-4.8M235.3 100.2v-4.8"/>
</g>
<g fill="none" stroke="#000" stroke-width=".21" stroke-dasharray="1.3 .6" stroke-dashoffset=".6">
<path d="M52.7 33.5l81.6 8.4M206.7 30.3l8.1 8.2M223 39.3l3.4 6.8M138.3 47.6a.37 .37 0 0 1-.3 .5 .37 .37 0 0 1-.4-.4M139.7 50.5a.39 .39 0 0 1-.3 .4 .39 .39 0 0 1-.5-.3M141 53.7a.4 .4 0 0 1-.3 .5 .4 .4 0 0 1-.4-.4M226.5 46.3l-3.3-6.9M231.9 53.2l.2 2.1M232.2 55.4l-.3-2M124.1 75h7.8M131.9 68.5h-7.8M235.2 72.5h-3.9"/>
<path d="M238.3 78.4h1.2M238.3 79.4h1.2M239.5 74.6h-1.2M239.5 73h-1.2M239.5 67.9h-1.2M239.5 69.5h-1.2M131.9 96.3h-7.8M238.3 84.9h1.2M124.1 102.8h7.8M234.6 106.9l.4-1M235.2 100.3h-3.9"/>
</g>
<g fill="none" stroke="#000" stroke-width=".21" stroke-dasharray="1.3 .6" stroke-dashoffset=".2">
<path d="M53.2 48.2l88.5 3.9M53.3 53.4l88.5 2M53.3 58.9h88.5M140.4 49.1l-1.3-2.5M141.8 52.2l-88.5-3.9M141.8 58.9h-88.5M141.8 55.5l-88.5-2M69.6 77.6h-8.5M69.7 74.1v2.8M124.1 68.5v6.5M233.3 68.5v6.5M61.1 85.6h8.5"/>
<path d="M124.1 96.3v6.5M233.3 96.3v6.5M237.5 93.4l1.6 4.5M141.8 106.6h-88.5"/>
</g>
<g fill="none" stroke="#000" stroke-width=".21" stroke-dasharray="1.3 .6">
<path d="M52.6 33.5h.1M52.9 30.5h.1M53 30.5l.2-.2M53.2 30.3h.1M55 31.3l.1-.5M55.1 30.8l-.1 .5M55.1 31.3h-.1M55.1 30.8h.1M55.6 31.1l-.5-.3M55.6 31.1v.4M55.9 31.6v-.5M55.9 31.1h-.3"/>
<path d="M59 31.3l-.1 .5M59.6 31.9l.1-.5M63.3 31.8l-.1 .5M63.5 31.9l-.2-.1M132.7 38.5h.1M206.7 30.3h.1M206.7 30.3h.4M207.5 31.1h-.1M207.5 31.6v-.5M207.5 31.1h.2M207.6 33.8l.1 .1M207.7 31.1v.4"/>
<path d="M207.7 31.5h-.2M208.2 31.8v.5M208.2 32.3h.3M208.5 31.9l-.3-.1M208.5 32.3v-.4M210.5 31.4v.4M211.2 31.8v-.5M213.1 30.8l.3 .1M213.1 31.3v-.5M213.4 30.9v.4M213.4 31.3h-.3M213.9 31.7v.4"/>
<path d="M213.9 32.1h.3M214.2 31.6l-.3 .1M214.2 32.1v-.5M214.8 38.5v.1M214.8 38.6h.5M215.3 38.5h-.5M215.3 38.6v-.1M53.3 53.4h.1M133.2 42.3l-.1 .4M133.9 42.8l.1-.5M134.3 41.9v.2M134.6 42.2v.5"/>
<path d="M134.7 43.2v.5M135.5 43.8v-.5M136.1 43.2h.1M136.1 43.2v-.4M136.2 45.4l.3-.2M136.2 42.8v.4M136.2 45v.4M137 45.4v-.4M137.6 47.7l.1-.1M137.6 47.4v.3M137.6 44.5v-.4M137.6 44.5l.1 .1"/>
<path d="M137.7 44.2v.4M138.4 47.8v-.4M138.9 50.6l.1-.2M138.9 50.3v.3M139 46.5v-.4M139 46.5l.1 .1M139.1 46.3v.3M139.7 50.6v-.3M140.3 53.8v-.1M140.3 53.6v.2M140.4 49.1v-.3M140.4 49.1v.1"/>
<path d="M140.4 48.9v.3M141.1 53.8v-.2M141.7 52.1v-.2M141.7 52.1l.1 .1M141.7 52.1l-1.3-2.9M141.8 52.2h.1M141.8 52.1v.1M141.8 55.4v-.1M141.8 55.4v-3.2M141.8 52.2v-.1M141.8 52.1h.1M215.1 41.9l.3 .5"/>
<path d="M215.1 41.9h.5M215.5 41.5l.3 .3M215.6 41.9l.3 .3M215.9 42.2l-.1 .5M217.2 42.2l-.1 .5M217.9 42.8l.1-.5M219.4 42.2h.2M219.5 43.2l.1-.4M219.6 42.8h.2M219.8 42.8l-.2 .4M221 43.1l-.2 .5M221.6 43.9l.1-.5"/>
<path d="M222.9 43.4l.2 .1M223 44.5l.2-.4M223.2 44.1l.1 .1M223.3 44.2l-.2 .4M224.4 44.8l-.2 .4M224.8 45.6l.3-.4M226.1 46.5l.3-.4M226.1 45.4l.2 .1M226.4 46.1l.1 .2M226.5 46.3l-.3 .3M227.4 47.1l-.3 .4M227.6 48l.4-.3"/>
<path d="M228.6 49.1l.4-.3M228.8 48.1l.1 .1M229 48.8l.1 .1M229.1 48.9l-.4 .3M229.8 50l-.4 .2M229.8 50.9l.4-.2M230.5 52.1l.4-.2M230.5 52.2l.5-.1M230.8 51.2l.1 .2M230.9 51.9l.1 .2M231 52l-.5 .2M231 52v.1"/>
<path d="M231 52.1v-.1M231 52.1l-.5 .1M231 52.1h.1M231.2 54.2l.5-.2M231.4 53.2l-.4 .2M231.7 55.4l.4-.1M231.7 55.5l.5-.1M232.1 58.9h.1M232.1 58.9l.4-.1M232.1 58.9h.4M232.1 54.8v.2M232.1 55.3l.1 .1"/>
<path d="M232.5 58.8v.1M232.5 58.5v.1M232.5 58.8h.1M232.5 58.9h.1M232.5 58.6v.3M60.6 78.1v7M61.2 79.4h.5M61.7 79.4h-.5M62.2 78.4v.5M62.2 78.9v-.5M63.7 78.4v.5M66.9 78.9v-.5"/>
<path d="M68.5 78.9v-.5M68.5 78.4v.5M69 79.4h.5M69.5 79.4h-.5M70.2 77.4h.1M89.9 78.9v-.5M91.4 78.4v.5M94.6 78.9v-.5M96.2 78.4v.5M117.6 78.9v-.5M119.1 78.4v.5M122.3 78.9v-.5"/>
<path d="M123.9 78.4v.5M139.8 71.7h.1M139.8 68.5v3.2M139.8 71.7l.4-.2M139.8 71.7l.1-.2M139.9 71.5h.3M140.2 71.5h.4M140.6 71.5h.4M142.9 67.5l.1 .1M143 72.4l-.1 .1M146 68.5h.1M146 71.5h.1"/>
<path d="M146.5 67.6l.1-.1M146.6 72.5l-.1-.1M230.5 67.5l.1 .1M230.6 72.4l-.1 .1M232.1 71.7l-.1-.2M232.1 67.5h3.1M232.5 71.8l.2-.3M233.3 71.8l.1-.3M233.4 71.5h.1M233.5 68.5h-.2M234.1 67.6l.1-.1M234.2 72.5l-.1-.1"/>
<path d="M235.2 72.5l.1-.1M235.3 71.5h.4M235.3 67.6h-3.2M235.3 67.6l-.1-.1M235.7 68.5h-.4M235.7 71.5h.4M236.1 68.5h-.4M236.7 68v-.6M236.7 67.4v.6M237 68.3l-.3-.3M237 68.3h.5M237.5 67.9v-.5"/>
<path d="M237.5 67.9v.4M237.5 68.3h-.5M238.3 77.6v.5M238.3 78.1v7M238.3 67.4v.5M238.3 76.9v.5M238.3 79.4h7M239.5 62.9a24 24 0 0 0-23.7-24M241 78.4v.5M244.2 78.9v-.5M250.3 74.6h.6M250.3 75.9h.6"/>
<path d="M250.6 74.6h-.3M250.6 74.6v-.5M250.9 74.9h-.6M61.2 84.9h.5M69 84.9h.5M70.1 85.1v-7M139.8 96.3v3.2M139.8 99.5l.4-.2M139.8 99.5h.1M139.8 99.5l.1-.2M139.9 99.3h.3M140.2 99.3h.4"/>
<path d="M140.6 99.3h.4M142.9 95.3l.1 .1M146 96.3h.1M146 99.3h.1M146.5 95.4l.1-.1M230.5 95.3l.1 .1M232.1 99.5l-.1-.2M232.1 95.3h3.1M232.5 99.6l.2-.3M233.3 99.6l.1-.3M233.4 99.3h.1M233.5 96.3h-.2"/>
<path d="M234.1 95.4l.1-.1M235.3 99.3h.4M235.3 95.4h-3.2M235.3 95.4l-.1-.1M235.7 96.3h-.4M235.7 99.3h.4M236.1 96.3h-.4M236.7 93.4v-.6M236.7 92.8l.3-.3M236.7 92.8v.6M237 92.5h.5M237.5 92.5h-.5"/>
<path d="M237.8 98.6l1.7-4.7M238.3 85.1v.5M250.3 88.4h.6M250.9 88.6h-.6M250.9 87.4h-.6M143 100.2l-.1 .1M146.6 100.3l-.1-.1M230.6 100.2l-.1 .1M232.5 106.6h-.4M232.8 106.9v.5M234.2 100.3l-.1-.1M235.2 100.3l.1-.1"/>
<path d="M235.8 106.9v.5"/>
</g>
<g fill="none" stroke="#000" stroke-width=".21" stroke-dasharray="1.3 .6" stroke-dashoffset=".5">
<path d="M208.2 31.8l-.7-.7M208.2 32.3l-.7-.7M213.4 30.9l.8 .7M213.4 31.3l.8 .8M227 43.2l2 5.6M229.1 48.9l-2-5.5M230 48l.9 3.9M231 52.1l-.9-4M144.9 71.5h1.1M146 68.5h-1.1M231.3 72.4h4M236.7 68h-4.2"/>
<path d="M236.7 67.4h-4.2M245.3 79.4v-1M59.1 94h1M70.6 94h1M86.8 94h1M98.3 94h1M114.5 94h1M126 94h1M144.9 99.3h1.1M146 96.3h-1.1M232.5 92.8h4.2M232.5 93.4h4.2"/>
<path d="M59.1 103.4h1M60.1 106.3h-1M60.1 100.8h-1M60.1 106.6h-1M70.6 103.4h1M71.6 106.3h-1M71.6 100.8h-1M71.6 106.6h-1M86.8 103.4h1M87.8 106.3h-1M87.8 100.8h-1M87.8 106.6h-1"/>
<path d="M98.3 103.4h1M99.3 106.3h-1M99.3 100.8h-1M99.3 106.6h-1M114.5 103.4h1M115.5 106.3h-1M115.5 100.8h-1M115.5 106.6h-1M126 103.4h1M127 106.3h-1M127 100.8h-1M127 106.6h-1"/>
<path d="M231.3 100.2h4M232.5 106.3a.6 .6 0 0 0 .6 .6"/>
</g>
<g fill="none" stroke="#000" stroke-width=".21" stroke-dasharray="1.3 .6" stroke-dashoffset=".4">
<path d="M53.2 39.7l85.8 6.8M54.3 39.3h.8M54.3 36.3h.8M54.3 34.5h.8M54.3 33.9h.8M54.3 30.8h.8M54.3 30.4l.8 .1M54.3 39.4h.8M54.3 36.4l.8 .1M54.3 34.6l.8 .1M55.1 30.6h-.8M55.1 33.7h-.8"/>
<path d="M55.1 39.5h-.8M55.1 36.6l-.8-.1M55.1 34.7l-.8-.1M55.1 34h-.8M55.1 33.8l-.8-.1M206.7 33.5l8.4 8.4M207.3 33.7l8.4 8.4M54.3 58.9h.8M54.3 53.3h.8M54.3 48h.8M54.3 43.3h.8M54.3 58.8h.8"/>
<path d="M55.1 58.9h-.8M55.1 53.5l-.8-.1M55.1 48.2h-.8M55.1 43.5l-.8-.1M131 58.6h.8M131 58.5h.8M131 55h.8M131 54.8h.8M131 51.4h.8M131 51.2h.8M131 48.2h.8M131 48.1h.8"/>
<path d="M131 45.5h.8M131 45.4h.8M131 43.5h.8M131 43.4h.8M131 42.2h.8M131 41.8h.8M131 41.5h.8M131 58.8h.8M131 51.4l.8 .1M131 45.5l.8 .1M131 43.5l.8 .1M131 42.2l.8 .1"/>
<path d="M131.8 58.9h-.8M131.8 55.2h-.8M131.8 51.6h-.8M131.8 48.4l-.8-.1M131.8 45.7l-.8-.1M131.8 43.6h-.8M131.8 42.4l-.8-.1M131.8 41.9l-.8-.1M131.8 41.6l-.8-.1M134.3 41.9l.3 .8M134.6 42.7l-81.9-8.4M139 46.5l-1.3-1.9"/>
<path d="M139.1 46.6l-85.9-6.9M215.9 42.2l-8.4-8.4M61.1 77.6l-.4 .2-.1 .3M61.7 79.4l.1-.4 .4-.1M68.5 78.9l.3 .1 .2 .4M69.7 76.9l.1 .3 .4 .2M70.1 78.1l-.2-.3-.3-.2M231.2 71.5h.8M232.1 71.7h-.8M232.5 68.5h.8M232.5 75h.8M233.3 71.8h-.8"/>
<path d="M237.5 77.6h.8M237.5 78.1h.8M237.5 67.4h.8M237.5 76.9h.8M237.5 67.9h.8M238.3 78.1h-.8M238.3 67.9h-.8M238.3 77.4h-.8M238.3 76.9h-.8M60.6 85.1l.1 .4 .4 .1M69.6 85.6l.3-.1 .2-.4M231.2 99.3h.8"/>
<path d="M232.1 99.5h-.8M232.5 96.3h.8M233.1 93.4l-.6 .6M233.3 99.6h-.8M237.3 99.1l.5-.5M237.5 85.1h.8M238.3 85.6h-.8M238.3 85.1h-.8M55.1 106.4h-.8M55.1 106.6h-.8M131.8 106.4h-.8M131.8 106.6h-.8"/>
<path d="M232.5 102.8h.8M234.1 102.9l.9 2.2M235 105.9v-.8"/>
</g>
<g fill="none" stroke="#000" stroke-width=".21" stroke-dasharray="1.3 .6" stroke-dashoffset=".7">
<path d="M52.9 34.9l83.2 8.3M53.2 30.3l79.5 8.2M59.3 31.4l-.3-.1 .6 .1h-.3M210.5 31.4l.7-.1-.7 .1M210.5 31.8h.7h-.7M213.1 34.5l5.3 1.8M218.4 36.3l4.7 3M136.2 43.2l-83.3-8.3M136.7 45.2l.2 .1a.4 .4 0 0 1-.3 .3 .4 .4 0 0 1-.4-.2M215.6 41.9l-8.1-8.1M215.8 41.8l3.6 .4M215.9 42.2l3.7 .6"/>
<path d="M219.6 42.2l3.3 1.2M219.8 42.8l3.4 1.3M223.1 43.5l3 1.9M223.3 44.2l3.1 1.9M226.3 45.5l2.5 2.6M227.1 43.4l3 4.6M228.9 48.2l1.9 3M230.9 51.4l1.2 3.4M232.1 55l.4 3.5M69 79.4v5.5M69.5 79.4v5.5M88.7 68.3h-19"/>
<path d="M237.5 68.3a.88 .88 0 0 0-.8-.9M61.2 84.9v-5.5M61.7 84.9v-5.5M236.7 93.4a.87 .87 0 0 0 .8-.9"/>
</g>
<g fill="none" stroke="#000" stroke-width=".21" stroke-dasharray="1.3 .6" stroke-dashoffset="-.2">
<path d="M63.3 31.8l-7.4-.7M207.7 33.9l5.4 .6M218.3 36.3l4.9 7.8M223.2 39.4l3.8 3.8M53.2 43.6l87.2 5.5M53.3 58.9v-5.4M223.3 44.2l-4.9-7.8M226.5 46.3l2.5 2.5M229.1 48.9l1.8 3M131 68h-75.9M131 68.3h-75.9M131 92.8h-75.9"/>
<path d="M131 92.5h-75.9"/>
</g>
<g fill="none" stroke="#000" stroke-width=".21" stroke-dasharray="1.3 .6" stroke-dashoffset="-.1">
<path d="M207.6 30.7l7.7 7.8M207.7 31.1l5.4-.3M207.7 31.5l5.4-.2M213.9 31.7l-5.4 .2M213.9 32.1l-5.4 .2M215.3 38.6l.3 3.3M215.1 41.9l-.3-3.3M230.1 48.1l1.1 3.2M232.1 58.9l-.4-3.4M232.1 55.3l-1.1-3.2M140.8 68.5v3.3M238.3 67.9v9"/>
<path d="M140.8 96.3v3.3M237 92.5v-24.2M237.5 92.5v-24.2M240.8 84.9l4.5-5.5"/>
</g>
<path d="M52.7 34.2v-.7M215.8 38.9l-.3 2.6M62.2 78.4h6.3M62.2 78.9h6.3M232.7 71.5h.7M238.3 78.9h12M238.3 79.4h12M232.7 99.3h.7M233.1 93.4h4.4M237.3 99.1l-2.2 1.2" fill="none" stroke="#000" stroke-width=".21" stroke-dasharray="1.3 .6" stroke-dashoffset=".3"/>
<g fill="none" stroke="#000" stroke-width=".21" stroke-dasharray="1.3 .6" stroke-dashoffset=".8">
<path d="M133.1 42.7l.8 .1-.8-.1M136.1 43.2l-1.5-.5M140.4 49.2l-87.2-5.6M217.2 42.2l.8 .1-.8-.1M221 43.1l.7 .3-.7-.3M224.7 45l-.3-.2 .7 .4-.4-.2M227.4 47.1l.6 .6-.6-.6M229.8 50l.4 .7-.4-.7M231.4 53.2l.3 .8-.3-.8M61.2 79.4a1 1 0 0 1 1-1M68.5 78.4a1 1 0 0 1 1 1M77.7 73v1.6"/>
<path d="M77.7 67.9v1.6M80.7 74.6v-1.6M80.7 69.5v-1.6M81 73v1.6M81 67.9v1.6M81.4 74.6v-1.6M81.4 69.5v-1.6M242.7 73v1.6M242.7 67.9v1.6M243.2 74.6v-1.6M243.2 69.5v-1.6M246.1 74.6v-1.6"/>
<path d="M246.1 69.5v-1.6M246.3 73v1.6M246.3 67.9v1.6M249.3 74.6v-1.6M249.3 69.5v-1.6"/>
</g>
<path d="M137.6 44.5l-1.4-1.3" fill="none" stroke="#000" stroke-width=".21" stroke-dasharray="1.3 .6" stroke-dashoffset="1"/>
<path d="M134.7 43.7h.8a.48 .48 0 0 1-.8 0M233.5 71.5h1.8M235.3 68.5h-1.8M233.5 99.3h1.8M235.3 96.3h-1.8" fill="none" stroke="#000" stroke-width=".21" stroke-dasharray="1.3 .6" stroke-dashoffset=".9"/>
<g font-size="4.2">
<text x="41.6" y="7.8" transform="rotate(-180 41.6 7.8)">T-SPV1830-EURO-03</text>
<text x="224.5" y="178">左铲雪板组件</text>
<text x="255.2" y="174.3">T-SPV1830-EURO-03</text>
</g>
<g font-size="4.1">
<text x="8.3" y="21.6" transform="rotate(12 8.3 21.6)">28</text>
<text x="21.5" y="20.3" transform="rotate(12 21.5 20.3)">80</text>
<text x="43.1" y="19.7">11</text>
<text x="30.5" y="27.4">重合</text>
<text x="46.4" y="25" transform="rotate(-84 46.4 25)">5</text>
<text x="57.3" y="27.8">A</text>
<text x="77.1" y="62.9">15</text>
<text x="106.8" y="62.9">423</text>
<text x="145.3" y="62.9">100</text>
<text x="242.5" y="60.9">重合</text>
<text x="192" y="75.6" transform="rotate(-90 192 75.6)">103</text>
<text x="35.8" y="78.3" transform="rotate(-90 35.8 78.3)">43</text>
<text x="111.4" y="81.8" transform="rotate(-90 111.4 81.8)">35</text>
<text x="135.8" y="79.6" transform="rotate(-90 135.8 79.6)">11</text>
<text x="196.1" y="78.6" transform="rotate(-90 196.1 78.6)">方形板</text>
<text x="41.6" y="85.2" transform="rotate(-90 41.6 85.2)">8</text>
<text x="103.5" y="85.4" transform="rotate(-90 103.5 85.4)">28</text>
<text x="153.8" y="86.9" transform="rotate(-90 153.8 86.9)">228</text>
<text x="186" y="90.4" transform="rotate(-90 186 90.4)">400</text>
<text x="190.1" y="93.5" transform="rotate(-90 190.1 93.5)">折弯板</text>
<text x="153.9" y="105.9" transform="rotate(-90 153.9 105.9)">71</text>
<text x="192.3" y="106.8" transform="rotate(-90 192.3 106.8)">53</text>
<text x="76.1" y="116.8">182</text>
<text x="103.8" y="116.8">182</text>
<text x="134.7" y="115.2" transform="rotate(-90 134.7 115.2)">46</text>
<text x="136.3" y="116.8">55</text>
<text x="153.9" y="119.5">需与转动轴及左右铲雪板</text>
<text x="223.6" y="116.8">40</text>
<text x="94.5" y="122.8">885</text>
<text x="153.9" y="124">组件配合焊接保证同轴度</text>
<text x="238.4" y="122.8">188</text>
<text x="152.2" y="158.1">此面不焊接</text>
<text x="42.2" y="177.1" transform="rotate(-90 42.2 177.1)">43</text>
<text x="142.7" y="178.1">60</text>
<text x="154.9" y="178.3" transform="rotate(-90 154.9 178.3)">28</text>
<text x="62.3" y="190.6">105</text>
<text x="90" y="190.6">105</text>
<text x="117.7" y="190.6">105</text>
<text x="86" y="197.1">油缸固定板需与油缸及左右铲雪板</text>
<text x="86" y="201.6">后座连接架组件组件配合焊接</text>
</g>
<g font-size="4.1" fill="#00f">
<text x="13" y="56.4">4</text>
<text x="20.5" y="54.4">5</text>
<text x="26.5" y="54.4">5x100(100)</text>
<text x="79.8" y="56.2">8</text>
<text x="91.3" y="58.2">2</text>
<text x="145.2" y="57.9">端面有配合，焊高不超过轴套，4处</text>
<text x="77.6" y="89.6">6</text>
<text x="147.1" y="89.4">5</text>
<text x="70.1" y="91.6">9</text>
<text x="158.7" y="91.5">11</text>
<text x="191.9" y="90.8">拼焊时内侧焊接完整</text>
</g>
<g font-size="2.9">
<text x="153.4" y="10.1">技术要求</text>
<text x="153.4" y="13.6">1.根据板厚、焊缝类型、焊缝大小及焊接位置，选择合适的电流、电压、焊接速度、焊接顺序、焊接角度；</text>
<text x="153.4" y="17.1">2.焊后清渣，焊接牢固，无虚焊、漏焊等不良；</text>
<text x="153.4" y="20.6">3.锐边/锐角/尖角倒钝；</text>
<text x="153.4" y="24.1">4.未注尺寸公差按GB/T 1804-m，未注形位公差按GT/T1184-K。</text>
</g>
<g font-size="2.8">
<text x="267.9" y="147.4">工艺路线</text>
<text x="256.6" y="151.9">序号</text>
<text x="266" y="151.9">代码</text>
<text x="276.7" y="151.9">名称</text>
<text x="285.8" y="151.9">检验</text>
<text x="258.7" y="156.4">1</text>
<text x="258.7" y="160.9">2</text>
<text x="265.3" y="156.4">08.02</text>
<text x="265.3" y="160.9">08.01</text>
<text x="276.7" y="156.4">拼装</text>
<text x="276.7" y="160.9">焊接</text>
<text x="287.2" y="156.4">是</text>
<text x="258.7" y="165.4">3</text>
<text x="265.3" y="165.4">08.05</text>
<text x="276.7" y="165.4">校正</text>
<text x="261.4" y="186.5">60.68</text>
<text x="233" y="192.7">组焊件</text>
<text x="230" y="203.6">01.03.7001</text>
</g>
<text font-size="2.5" x="245.5" y="192.7">1:10</text>
<g font-size="1.7">
<text x="179.7" y="169.6">4</text>
<text x="179.7" y="173.8">3</text>
<text x="179.7" y="178.2">2</text>
<text x="179.8" y="182.5">1</text>
<text x="213.4" y="182.5">2025/9/10</text>
<text x="258.4" y="182.5">共</text>
<text x="262.6" y="182.5">张</text>
<text x="278.4" y="182.5">第</text>
<text x="282.6" y="182.5">张</text>
<text x="178.3" y="191">设计</text>
<text x="178.3" y="186.7">序号</text>
<text x="188.8" y="191">张春玉</text>
<text x="195" y="186.7">修订原因</text>
<text x="201.4" y="190.9">日期</text>
<text x="209.5" y="190.9">2025/9/10</text>
<text x="213.6" y="186.7">修订日期</text>
<text x="224.4" y="186.7">数量</text>
<text x="235.2" y="186.7">材料</text>
<text x="246.3" y="186.7">比例</text>
<text x="254.8" y="186.7">单重</text>
<text x="275.3" y="186.7">kg/件</text>
<text x="178.3" y="195.2">校对</text>
<text x="201.4" y="195.2">表面积</text>
<text x="209.5" y="195.2">2840401.37</text>
<text x="178.3" y="203.7">工艺</text>
<text x="178.3" y="199.5">审核</text>
<text x="204.9" y="203.8">自制通用件</text>
<text x="205.3" y="199.1">物料类别</text>
<text x="232.3" y="199.1">物料代码</text>
</g>
</svg>
